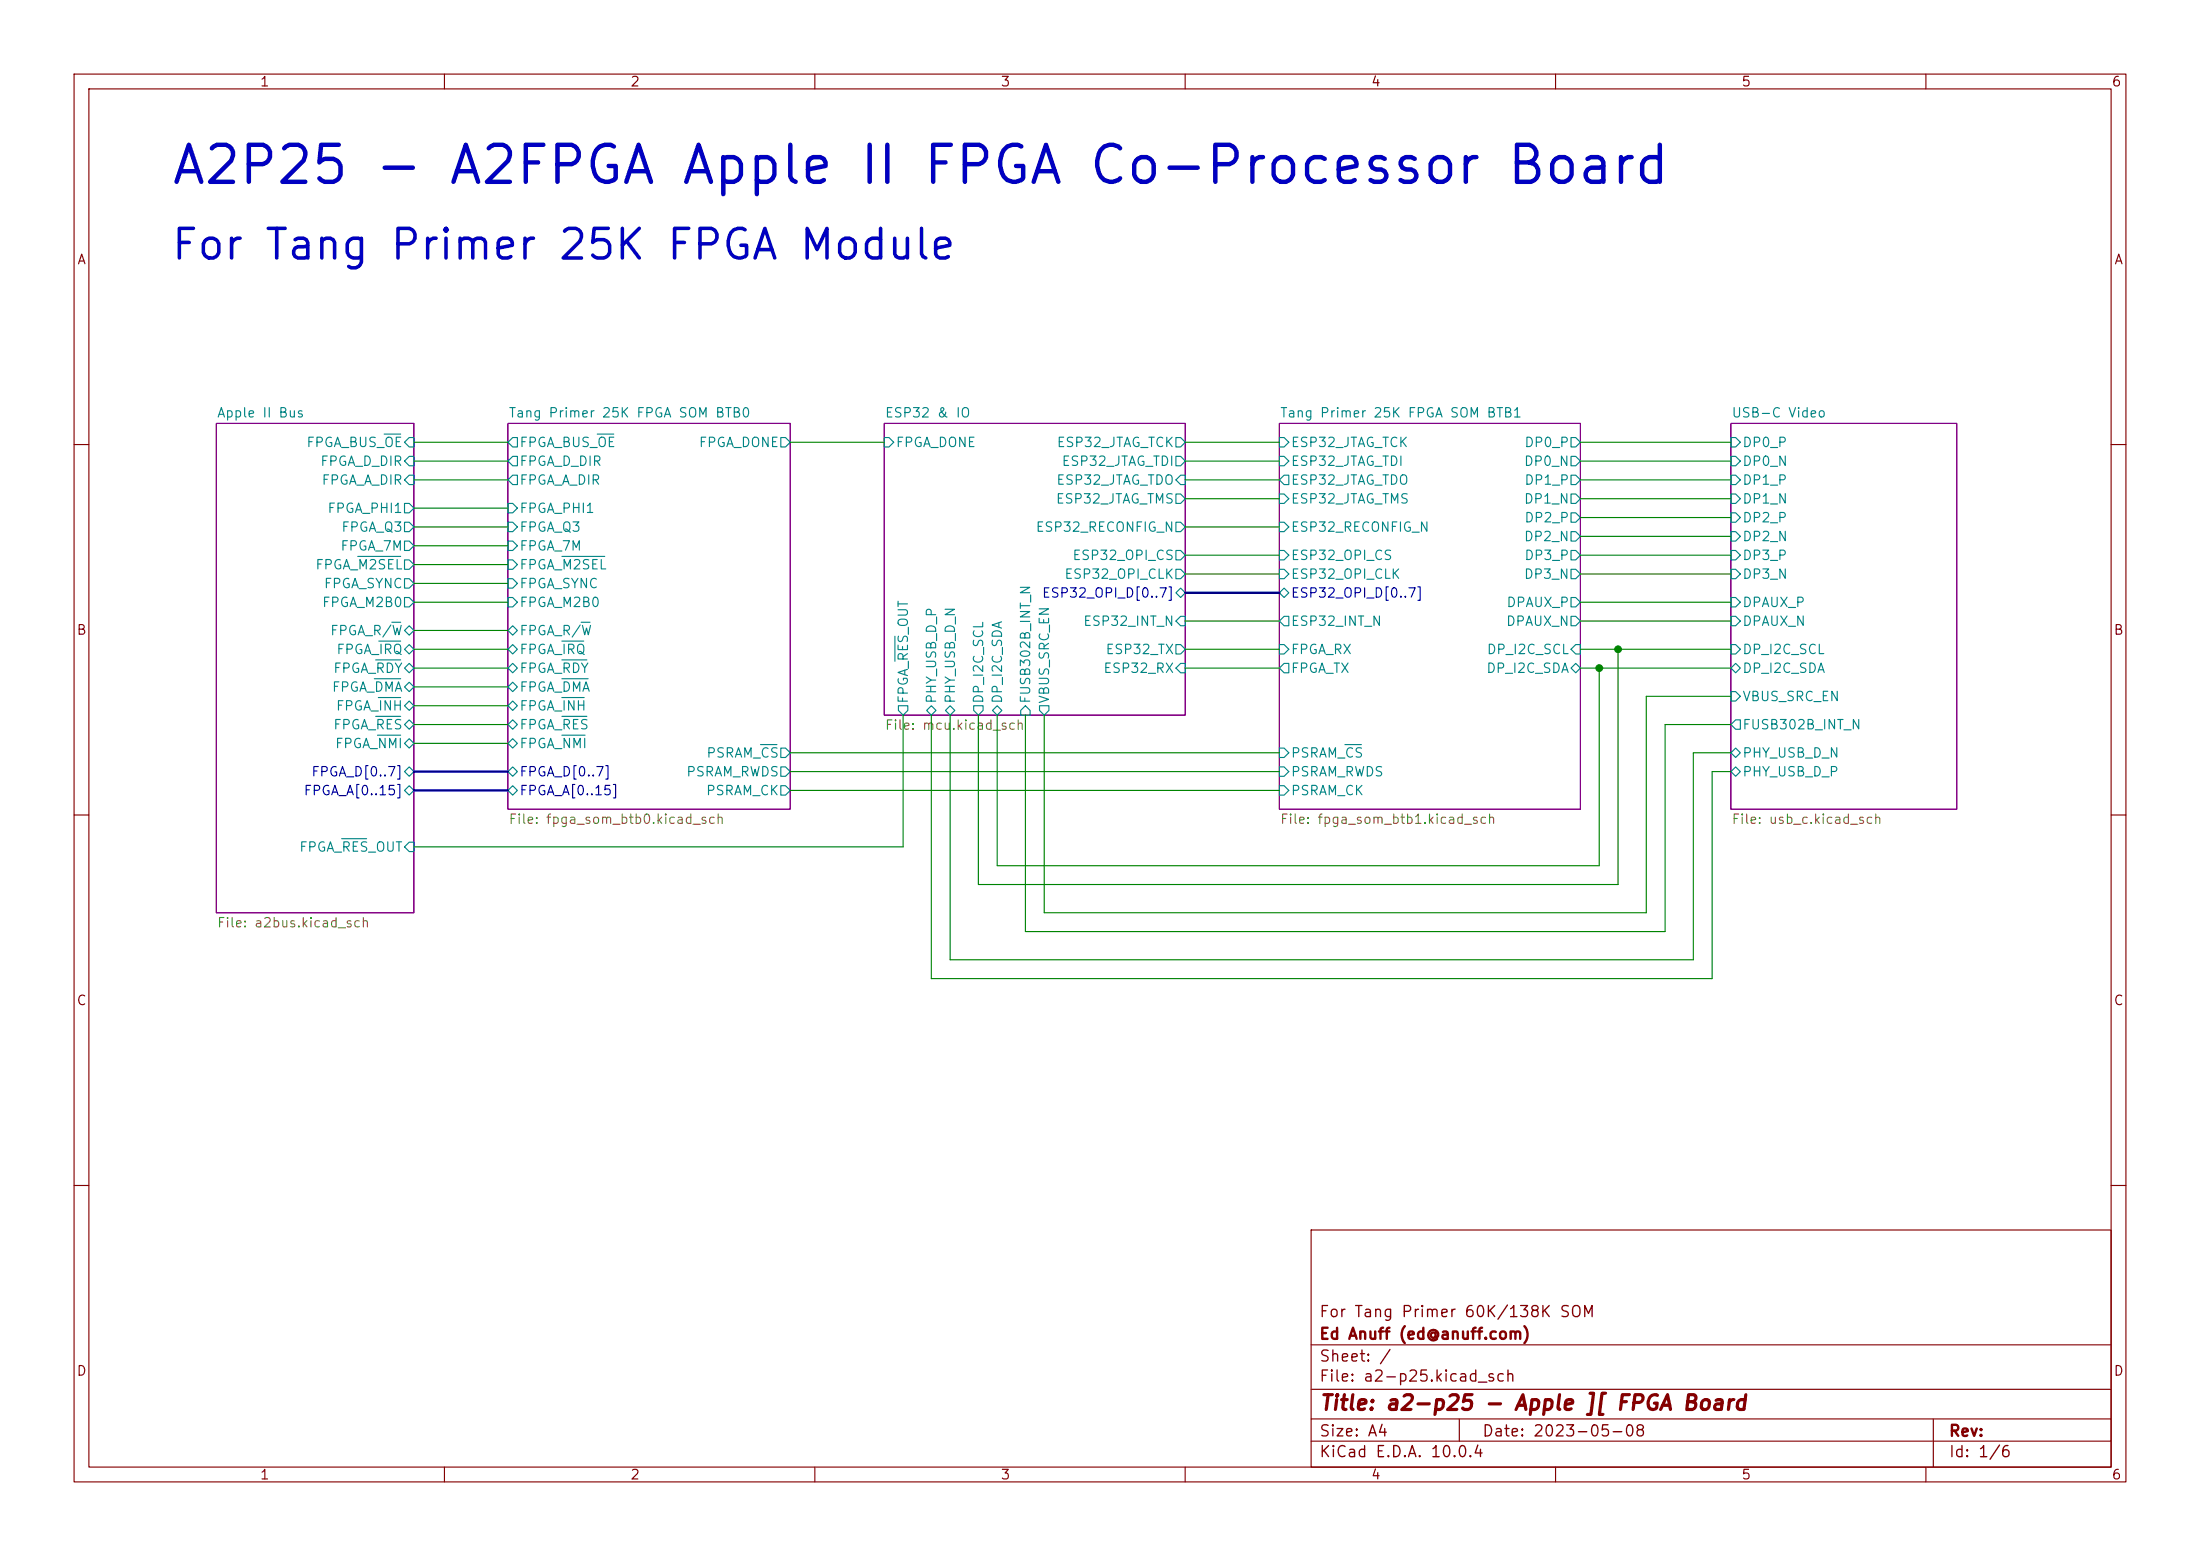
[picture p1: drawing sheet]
<svg xmlns="http://www.w3.org/2000/svg" width="297mm" height="210mm" viewBox="0 0 297 210" stroke-linecap="round" stroke-linejoin="round" font-family="sans-serif">
<g fill="none" stroke="#840000" stroke-width=".15">
<path d="M10 10h277v190h-277zM12 12h273v186h-273zM60 10v2M110 10v2M160 10v2M210 10v2M260 10v2M10 60h2M285 60h2M10 110h2M285 110h2M10 160h2"/>
<path d="M177 166h108v32h-108zM285 160h2M60 198v2M110 198v2M160 198v2M177 194.5h108M177 191.5h108M177 187.5h108M177 181.5h108M197 191.5v3M210 198v2M260 198v2"/>
<path d="M261 191.5v6.5"/>
</g>
<path d="M29.2 57.2h26.7v66h-26.7zM68.6 57.2h38.1v52h-38.1zM119.4 57.2h40.6v39.3h-40.6zM172.7 57.2h40.7v52h-40.7zM233.7 57.2h30.5v52h-30.5z" fill="none" stroke="#840084" stroke-width=".15"/>
<g fill="none" stroke="#008484" stroke-width=".15">
<path d="M51.9 58.6h2.2M55.2 59.1h.7v1.2h-.7l-.6-.6zM69.2 59.1h.6v1.2h-.6l-.6-.6zM80.6 58.6h2.3M105.4 59.1h.6l.7 .6-.7 .6h-.6zM119.4 59.1h.6l.6 .6-.6 .6h-.6zM158.7 59.1h.7l.6 .6-.6 .6h-.7zM172.7 59.1h.7l.6 .6-.6 .6h-.7zM212.1 59.1h.6l.7 .6-.7 .6h-.6zM233.7 59.1h.6l.6 .6-.6 .6h-.6zM48.3 75.1h5.8M54.6 67.9h.6l.7 .7-.7 .6h-.6z"/>
<path d="M54.6 75.6h.6l.7 .6-.7 .6h-.6zM54.6 73h.6l.7 .7-.7 .6h-.6zM54.6 78.1h.6l.7 .6-.7 .7h-.6zM54.6 70.5h.6l.7 .6-.7 .7h-.6zM55.2 64.1h.7v1.3h-.7l-.6-.6zM55.2 61.6h.7v1.3h-.7l-.6-.7zM68.6 73h.6l.6 .7-.6 .6h-.6zM68.6 67.9h.6l.6 .7-.6 .6h-.6zM68.6 70.5h.6l.6 .6-.6 .7h-.6zM68.6 78.1h.6l.6 .6-.6 .7h-.6zM68.6 75.6h.6l.6 .6-.6 .6h-.6zM68.6 62.2l.6-.6h.6v1.3h-.6z"/>
<path d="M69.2 64.1h.6v1.3h-.6l-.6-.6zM75.9 75.1h5.7M158.7 61.6h.7l.6 .6-.6 .7h-.7zM158.7 66.7h.7l.6 .6-.6 .6h-.7zM158.7 70.5h.7l.6 .6-.6 .7h-.7zM158.7 74.3h.7l.6 .6-.6 .7h-.7zM158.7 76.8h.7l.6 .7-.6 .6h-.7zM159.4 64.1h.6v1.3h-.6l-.7-.6zM172.7 61.6h.7l.6 .6-.6 .7h-.7zM172.7 66.7h.7l.6 .6-.6 .6h-.7zM172.7 70.5h.7l.6 .6-.6 .7h-.7zM172.7 74.3h.7l.6 .6-.6 .7h-.7z"/>
<path d="M172.7 76.8h.7l.6 .7-.6 .6h-.7zM173.4 64.1h.6v1.3h-.6l-.7-.6zM212.1 64.1h.6l.7 .7-.7 .6h-.6zM212.1 66.7h.6l.7 .6-.7 .6h-.6zM212.1 71.8h.6l.7 .6-.7 .6h-.6zM212.1 74.3h.6l.7 .6-.7 .7h-.6zM212.1 69.2h.6l.7 .7-.7 .6h-.6zM212.1 61.6h.6l.7 .6-.7 .7h-.6zM212.1 76.8h.6l.7 .7-.7 .6h-.6zM233.7 61.6h.6l.6 .6-.6 .7h-.6zM233.7 66.7h.6l.6 .6-.6 .6h-.6zM233.7 76.8h.6l.6 .7-.6 .6h-.6z"/>
<path d="M233.7 64.1h.6l.6 .7-.6 .6h-.6zM233.7 71.8h.6l.6 .6-.6 .6h-.6zM233.7 74.3h.6l.6 .6-.6 .7h-.6zM233.7 69.2h.6l.6 .7-.6 .6h-.6zM50.5 91.6h3.6M50.7 89.1h3.4M50.7 96.7h3.4M51 99.2h3.1M51.1 94.1h3M51.1 86.5h3M52.9 84h1.2M54.6 80.6h.6l.7 .7-.7 .6h-.6z"/>
<path d="M54.6 95.3l.6-.7 .7 .7-.7 .6zM54.6 85.1l.6-.6 .7 .6-.7 .6zM54.6 97.8l.6-.6 .7 .6-.7 .6zM54.6 90.2l.6-.7 .7 .7-.7 .6zM54.6 92.7l.6-.6 .7 .6-.7 .6zM55.2 87l.7 .6-.7 .7-.6-.7zM68.6 80.6h.6l.6 .7-.6 .6h-.6zM68.6 85.1l.6-.6 .6 .6-.6 .6zM68.6 92.7l.6-.6 .6 .6-.6 .6zM68.6 95.3l.6-.7 .6 .7-.6 .6zM68.6 87.6l.6-.6 .6 .6-.6 .7zM68.6 90.2l.6-.7 .6 .7-.6 .6z"/>
<path d="M68.6 97.8l.6-.6 .6 .6-.6 .6zM75.9 94.1h3M75.9 86.5h2.9M75.9 96.7h3.3M75.9 89.1h3.3M75.9 91.6h3.5M75.9 99.2h3.1M78.5 84h1.2M120.8 85.9v3.3M121.3 95.3h1.3v.6l-.7 .6-.6-.6zM125.1 95.9l.6-.6 .7 .6-.7 .6zM128.3 95.3l.6 .6-.6 .6-.7-.6z"/>
<path d="M131.4 95.3h1.3v.6l-.6 .6-.7-.6zM134.6 95.3l.7 .6-.7 .6-.6-.6zM138.4 95.3l.7 .6v.6h-1.3v-.6zM140.3 95.3h1.3v.6l-.6 .6-.7-.6zM158.7 80l.7-.6 .6 .6-.6 .6zM158.7 87h.7l.6 .6-.6 .7h-.7zM159.4 83.2h.6v1.3h-.6l-.7-.7zM159.4 89.5h.6v1.3h-.6l-.7-.6zM172.7 80l.7-.6 .6 .6-.6 .6zM172.7 87h.7l.6 .6-.6 .7h-.7zM173.4 83.2h.6v1.3h-.6l-.7-.7zM173.4 89.5h.6v1.3h-.6l-.7-.6z"/>
<path d="M212.1 80.6h.6l.7 .7-.7 .6h-.6zM212.1 83.2h.6l.7 .6-.7 .7h-.6zM212.1 90.2l.6-.7 .7 .7-.7 .6zM212.7 87h.7v1.3h-.7l-.6-.7zM233.7 80.6h.6l.6 .7-.6 .6h-.6zM233.7 90.2l.6-.7 .6 .7-.6 .6zM233.7 87h.6l.6 .6-.6 .7h-.6zM233.7 83.2h.6l.6 .6-.6 .7h-.6zM233.7 93.3h.6l.6 .7-.6 .6h-.6zM234.3 97.2h.6v1.2h-.6l-.6-.6zM46.1 113.2h3.4M54.6 106.7l.6-.7 .7 .7-.7 .6z"/>
<path d="M54.6 104.1l.6-.6 .7 .6-.7 .7zM54.6 100.3l.6-.6 .7 .6-.7 .7zM55.2 113.7h.7v1.2h-.7l-.6-.6zM68.6 106.7l.6-.7 .6 .7-.6 .6zM68.6 104.1l.6-.6 .6 .6-.6 .7zM68.6 100.3l.6-.6 .6 .6-.6 .7zM102.7 100.5h2.2M105.4 103.5h.6l.7 .6-.7 .7h-.6zM105.4 101h.6l.7 .6-.7 .6h-.6zM105.4 106h.6l.7 .7-.7 .6h-.6zM172.7 101h.7l.6 .6-.6 .6h-.7zM172.7 103.5h.7l.6 .6-.6 .7h-.7z"/>
<path d="M172.7 106h.7l.6 .7-.6 .6h-.7zM181.6 100.5h2.2M233.7 101.6l.6-.6 .6 .6-.6 .6zM233.7 104.1l.6-.6 .6 .6-.6 .7z"/>
</g>
<path d="M160 80h12.7M55.9 106.7h12.7M55.9 104.1h12.7" fill="none" stroke="#000084" stroke-width=".3"/>
<g fill="none" stroke="#008400" stroke-width=".15">
<path d="M55.9 59.7h12.7M106.7 59.7h12.7M160 59.7h12.7M213.4 59.7h20.3M55.9 62.2h12.7M55.9 71.1h12.7M55.9 73.7h12.7M55.9 78.7h12.7M55.9 76.2h12.7M55.9 64.8h12.7M55.9 68.6h12.7M160 62.2h12.7"/>
<path d="M160 71.1h12.7M160 64.8h12.7M160 77.5h12.7M160 74.9h12.7M160 67.3h12.7M213.4 62.2h20.3M213.4 64.8h20.3M213.4 77.5h20.3M213.4 74.9h20.3M213.4 72.4h20.3M213.4 67.3h20.3M213.4 69.9h20.3"/>
<path d="M55.9 90.2h12.7M55.9 85.1h12.7M55.9 97.8h12.7M55.9 92.7h12.7M55.9 95.3h12.7M55.9 81.3h12.7M55.9 87.6h12.7M121.9 96.5v17.8h-66M125.7 96.5v35.6h105.4v-28h2.6M128.3 96.5v33h100.3v-27.9h5.1M138.4 96.5v29.2h86.4v-27.9h8.9M160 90.2h12.7"/>
<path d="M160 83.8h12.7M160 87.6h12.7M213.4 90.2h20.3M213.4 81.3h20.3M213.4 83.8h20.3M213.4 87.6h20.3M215.9 90.2v26.6h-81.3v-20.3M218.4 87.6v31.8h-86.3v-22.9M233.7 94h-11.5v29.2h-81.2v-26.7M55.9 100.3h12.7M106.7 104.1h66M106.7 101.6h66"/>
<path d="M106.7 106.7h66"/>
</g>
<g fill="#008400" stroke="#008400" stroke-width=".14">
<circle cx="218.4" cy="87.6" r=".46"/>
<circle cx="215.9" cy="90.2" r=".46"/>
</g>
<text font-size="5" fill="#0000c2" x="22.9" y="26.1">A2P25 - A2FPGA Apple II FPGA Co-Processor Board</text>
<text font-size="4" fill="#0000c2" x="22.9" y="36">For Tang Primer 25K FPGA Module</text>
<text font-size="2" fill="#840000" x="178" y="190.8">Title: a2-p25 - Apple ][ FPGA Board</text>
<g font-size="1.5" fill="#840000">
<text x="178" y="178.2">For Tang Primer 60K/138K SOM</text>
<text x="178" y="184.2">Sheet: /</text>
<text x="178" y="181.2">Ed Anuff (ed@anuff.com)</text>
<text x="178" y="186.9">File: a2-p25.kicad_sch</text>
<text x="178" y="197.1">KiCad E.D.A. 10.0.4</text>
<text x="178" y="194.3">Size: A4</text>
<text x="200" y="194.3">Date: 2023-05-08</text>
<text x="263" y="194.3">Rev:</text>
<text x="263" y="197.1">Id: 1/6</text>
</g>
<g font-size="1.3" fill="#840000">
<text x="35" y="12">1</text>
<text x="85" y="12">2</text>
<text x="135" y="12">3</text>
<text x="185" y="12">4</text>
<text x="235" y="12">5</text>
<text x="285" y="12">6</text>
<text x="10.3" y="36">A</text>
<text x="285.3" y="36">A</text>
<text x="10.3" y="86">B</text>
<text x="285.3" y="86">B</text>
<text x="10.3" y="136">C</text>
<text x="285.3" y="136">C</text>
<text x="10.3" y="186">D</text>
<text x="285.3" y="186">D</text>
<text x="35" y="200">1</text>
<text x="85" y="200">2</text>
<text x="135" y="200">3</text>
<text x="185" y="200">4</text>
<text x="235" y="200">5</text>
<text x="285" y="200">6</text>
</g>
<g font-size="1.3" fill="#008484">
<text x="29.2" y="56.7">Apple II Bus</text>
<text x="68.6" y="56.7">Tang Primer 25K FPGA SOM BTB0</text>
<text x="119.4" y="56.7">ESP32 &amp; IO</text>
<text x="172.7" y="56.7">Tang Primer 25K FPGA SOM BTB1</text>
<text x="233.7" y="56.7">USB-C Video</text>
<text x="41.3" y="60.7">FPGA_BUS_OE</text>
<text x="43.1" y="63.2">FPGA_D_DIR</text>
<text x="43.3" y="65.7">FPGA_A_DIR</text>
<text x="70" y="65.7">FPGA_A_DIR</text>
<text x="70" y="60.7">FPGA_BUS_OE</text>
<text x="70" y="63.2">FPGA_D_DIR</text>
<text x="94.3" y="60.7">FPGA_DONE</text>
<text x="120.8" y="60.7">FPGA_DONE</text>
<text x="142.5" y="65.7">ESP32_JTAG_TDO</text>
<text x="142.6" y="60.7">ESP32_JTAG_TCK</text>
<text x="143.2" y="63.2">ESP32_JTAG_TDI</text>
<text x="174.2" y="60.7">ESP32_JTAG_TCK</text>
<text x="174.2" y="63.2">ESP32_JTAG_TDI</text>
<text x="174.2" y="65.7">ESP32_JTAG_TDO</text>
<text x="205.6" y="63.2">DP0_N</text>
<text x="205.7" y="65.7">DP1_P</text>
<text x="205.7" y="60.7">DP0_P</text>
<text x="235.1" y="63.2">DP0_N</text>
<text x="235.1" y="65.7">DP1_P</text>
<text x="235.1" y="60.7">DP0_P</text>
<text x="44.1" y="69.6">FPGA_PHI1</text>
<text x="70" y="69.6">FPGA_PHI1</text>
<text x="142.5" y="68.3">ESP32_JTAG_TMS</text>
<text x="174.2" y="68.3">ESP32_JTAG_TMS</text>
<text x="205.6" y="68.3">DP1_N</text>
<text x="205.7" y="70.8">DP2_P</text>
<text x="235.1" y="68.3">DP1_N</text>
<text x="235.1" y="70.8">DP2_P</text>
<text x="42.5" y="77.2">FPGA_M2SEL</text>
<text x="45.9" y="74.6">FPGA_7M</text>
<text x="46" y="72.1">FPGA_Q3</text>
<text x="70" y="74.6">FPGA_7M</text>
<text x="70" y="72.1">FPGA_Q3</text>
<text x="70" y="77.2">FPGA_M2SEL</text>
<text x="139.7" y="72.1">ESP32_RECONFIG_N</text>
<text x="144.7" y="75.9">ESP32_OPI_CS</text>
<text x="174.2" y="72.1">ESP32_RECONFIG_N</text>
<text x="174.2" y="75.9">ESP32_OPI_CS</text>
<text x="205.6" y="73.4">DP2_N</text>
<text x="205.7" y="75.9">DP3_P</text>
<text x="235.1" y="73.4">DP2_N</text>
<text x="235.1" y="75.9">DP3_P</text>
<text x="43.4" y="82.3">FPGA_M2B0</text>
<text x="43.6" y="79.7">FPGA_SYNC</text>
<text x="70" y="82.3">FPGA_M2B0</text>
<text x="70" y="79.7">FPGA_SYNC</text>
<text x="143.6" y="78.4">ESP32_OPI_CLK</text>
<text x="174.2" y="78.4">ESP32_OPI_CLK</text>
<text x="203.3" y="82.3">DPAUX_P</text>
<text x="205.6" y="78.4">DP3_N</text>
<text x="235.1" y="82.3">DPAUX_P</text>
<text x="235.1" y="78.4">DP3_N</text>
<text x="44.5" y="86.1">FPGA_R/W</text>
<text x="45.3" y="88.6">FPGA_IRQ</text>
<text x="70" y="86.1">FPGA_R/W</text>
<text x="70" y="88.6">FPGA_IRQ</text>
<text x="146.1" y="84.8">ESP32_INT_N</text>
<text x="149.2" y="88.6">ESP32_TX</text>
<text x="174.2" y="84.8">ESP32_INT_N</text>
<text x="174.2" y="88.6">FPGA_RX</text>
<text x="200.6" y="88.6">DP_I2C_SCL</text>
<text x="203.2" y="84.8">DPAUX_N</text>
<text x="235.1" y="88.6">DP_I2C_SCL</text>
<text x="235.1" y="84.8">DPAUX_N</text>
<text x="44.7" y="93.7">FPGA_DMA</text>
<text x="44.9" y="91.1">FPGA_RDY</text>
<text x="70" y="93.7">FPGA_DMA</text>
<text x="70" y="91.1">FPGA_RDY</text>
<text x="122.9" y="95.1" transform="rotate(-90 122.9 95.1)">FPGA_RES_OUT</text>
<text x="126.7" y="95.1" transform="rotate(-90 126.7 95.1)">PHY_USB_D_P</text>
<text x="129.2" y="95.1" transform="rotate(-90 129.2 95.1)">PHY_USB_D_N</text>
<text x="133.1" y="95.1" transform="rotate(-90 133.1 95.1)">DP_I2C_SCL</text>
<text x="135.6" y="95.1" transform="rotate(-90 135.6 95.1)">DP_I2C_SDA</text>
<text x="139.4" y="95.1" transform="rotate(-90 139.4 95.1)">FUSB302B_INT_N</text>
<text x="141.9" y="95.1" transform="rotate(-90 141.9 95.1)">VBUS_SRC_EN</text>
<text x="148.9" y="91.1">ESP32_RX</text>
<text x="174.2" y="91.1">FPGA_TX</text>
<text x="200.6" y="91.1">DP_I2C_SDA</text>
<text x="235.1" y="91.1">DP_I2C_SDA</text>
<text x="235.1" y="95">VBUS_SRC_EN</text>
<text x="44.9" y="98.8">FPGA_RES</text>
<text x="45.1" y="101.3">FPGA_NMI</text>
<text x="45.3" y="96.2">FPGA_INH</text>
<text x="70" y="96.2">FPGA_INH</text>
<text x="70" y="101.3">FPGA_NMI</text>
<text x="70" y="98.8">FPGA_RES</text>
<text x="235.1" y="98.8">FUSB302B_INT_N</text>
<text x="92.6" y="105.1">PSRAM_RWDS</text>
<text x="95.2" y="107.7">PSRAM_CK</text>
<text x="95.3" y="102.6">PSRAM_CS</text>
<text x="174.2" y="102.6">PSRAM_CS</text>
<text x="174.2" y="105.1">PSRAM_RWDS</text>
<text x="174.2" y="107.7">PSRAM_CK</text>
<text x="235.1" y="102.6">PHY_USB_D_N</text>
<text x="235.1" y="105.1">PHY_USB_D_P</text>
<text x="40.3" y="115.3">FPGA_RES_OUT</text>
</g>
<g font-size="1.3" fill="#000084">
<text x="140.6" y="81">ESP32_OPI_D[0..7]</text>
<text x="174.2" y="81">ESP32_OPI_D[0..7]</text>
<text x="40.9" y="107.7">FPGA_A[0..15]</text>
<text x="41.9" y="105.1">FPGA_D[0..7]</text>
<text x="70" y="107.7">FPGA_A[0..15]</text>
<text x="70" y="105.1">FPGA_D[0..7]</text>
</g>
<g font-size="1.3" fill="#848400">
<text x="119.4" y="98.8">File: mcu.kicad_sch</text>
<text x="68.6" y="111.5">File: fpga_som_btb0.kicad_sch</text>
<text x="172.7" y="111.5">File: fpga_som_btb1.kicad_sch</text>
<text x="233.7" y="111.5">File: usb_c.kicad_sch</text>
<text x="29.2" y="125.5">File: a2bus.kicad_sch</text>
</g>
</svg>
